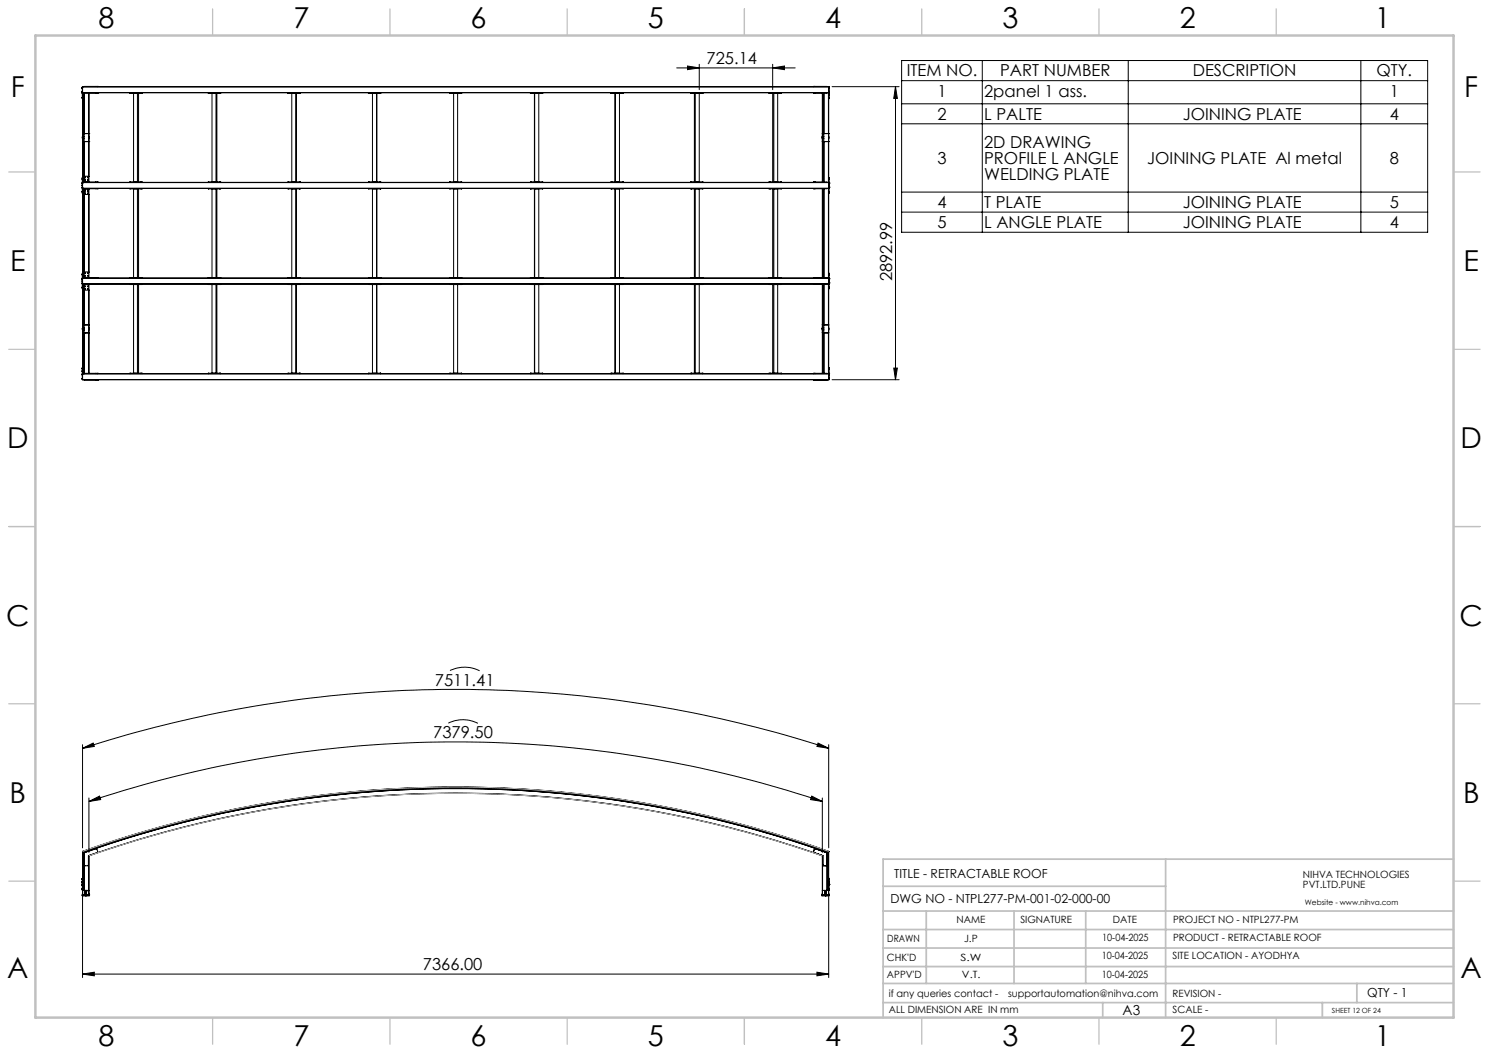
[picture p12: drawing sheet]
<svg xmlns="http://www.w3.org/2000/svg" width="420mm" height="297mm" viewBox="0 0 420 297" stroke-linecap="round" stroke-linejoin="round" font-family="sans-serif">
<g fill="none" stroke="#000" stroke-width=".28">
<path d="M190.9 19.2h33.4M193.9 18.6l3.3 .6-3.3 .4zM197.2 18.1v7.2M217.9 19.2l3.4-.6v1zM217.9 18.1v7.2M254.3 17.1h148.4v48.4h-148.4zM277.1 17.1v48.4M318.2 17.1v48.4M383.9 17.1v48.4M23.1 24.8h.1M23.1 27.5l.1 .2M23.1 24.8l.1 .2"/>
<path d="M23.1 26.1l.1 .2M23.1 27.5h.1M23.1 26.1h.1M23.2 24.6l-.1 .2M23.2 27.4l-.1 .1M23.2 25.8v.2M23.2 26.1h-.1M23.2 26v.1M23.2 26.1v.1M23.2 27.8l.1 .1M23.2 24.7v1.3M23.2 26.2v1.6"/>
<path d="M23.2 26.2h.1M23.2 24.7h.1M23.2 26h.1M23.2 26.1h.1M23.2 27.8h.1M23.3 24.5l-.1 .2M23.3 26.1v.1M23.4 37.7h.1M23.3 39.9h.1M23.3 38.5v.6M23.3 24.5h210.5M23.3 26.1h210.5"/>
<path d="M23.3 26.1l.1 .1M23.3 26.2h.1M23.3 24.5v1.6M23.3 26.2l-.1 25.2M23.3 26.1h.1M23.3 37.7h.1M23.3 39.9h1.7M23.3 37.7h1.8M23.4 24.4h210.3M23.4 24.4l-.1 .1M23.4 26.2h210.3M23.4 26.2h.1"/>
<path d="M23.4 24.4h.1M23.4 26.2v25.2M23.4 39.9h.1M23.4 27.6h.1M23.4 27.5h.1M23.5 27.5h.1M23.5 27.6h.1M23.5 26.2h.1M23.5 27.5v.1M23.7 37.7h.1M23.7 39.9h.1M23.7 38.5a.28 .28 0 0 0-.3 .3 .28 .28 0 0 0 .3 .3 .27 .27 0 0 1-.3-.3 .27 .27 0 0 1 .3-.2"/>
<path d="M23.8 26.2l-.1 25.1M23.8 26.2h3.2M25 37.7h.1M25 39.9h.1M25 26.2v23.5M25.1 38.5v.6M25.1 26.2v25.1M27 26.2h.3M27 24.4h.3M27 24.4h-3.2M27 24.4h.1M27 26.2h.1"/>
<path d="M27.3 26.2h.3M27.3 24.4h.1M27.3 26.2h.1M27.3 24.4h.3M27.6 26.2h.1M27.6 24.4h.1M36.6 26.2h3.5M36.7 26.2v.1M37.7 26.3v25M38.8 26.3v25M39.1 26.3v25M39.7 26.2v.1"/>
<path d="M39.9 26.2v.1M58.7 26.2h3.6M58.8 26.2v.1M59.8 26.3v25M60.9 26.3v25M61.2 26.3v25M61.9 26.2v.1M62.1 26.2v.1M81.2 26.2h3.5M81.3 26.2v.1M82.3 26.3v25M83.4 26.3v25"/>
<path d="M83.6 26.3v25M84.5 26.2v.1M84.6 26.2v.1M103.9 26.2h3.5M104.1 26.2v.1M105.1 26.3v25M106.2 26.3v25M106.3 26.3v25M107.2 26.2v.1M107.4 26.2v.1M126.8 26.2h3.4M127 26.2v.1"/>
<path d="M128 26.3v25M129.1 26.3v25M130.1 26.2v.1M149.6 26.2h3.5M149.7 26.2v.1M149.8 26.2v.1M150.7 26.3v25M150.8 26.3v25M152 26.3v25M153 26.2v.1M172.3 26.2h3.5M172.4 26.2v.1"/>
<path d="M172.6 26.2v.1M173.4 26.3v25M173.6 26.3v25M174.7 26.3v25M175.7 26.2v.1M194.8 26.2h3.5M195 26.2v.1M195.1 26.2v.1M195.9 26.3v25M196.1 26.3v25M197.2 26.3v25M198.2 26.2v.1"/>
<path d="M216.9 26.2h3.5M217.1 26.2v.1M217.3 26.2v.1M217.9 26.3v25M218.3 26.3v25M219.4 26.3v25M220.3 26.2v.1M229.5 26.2h.1M229.5 24.4h.1M229.5 26.2h.2M229.5 24.4h.2M229.7 26.2h.3"/>
<path d="M229.7 24.4h.3M229.7 24.4h.1M229.7 26.2h.1M230 24.4h3.3M230 24.4h.1M230 26.2h.1M232 37.7h.1M232 39.9h.1M232 38.5v.6M232 26.2v25.2M232 37.7h1.7M232 39.9h1.7"/>
<path d="M232.1 37.7h.1M232.1 39.9h.1M232.1 26.2v25.2M232.1 38.7l.2 .4zM232.4 37.7h.1M232.4 39.9h.1M232.4 38.6l-.3 .1M232.4 38.5l-.3 .2M232.4 39.9v11.5M232.4 26.2v25.2M232.4 26.2v11.5M233.3 26.2h-3.3"/>
<path d="M233.7 24.4h.1M233.7 24.4l.1 .1M233.7 26.2h.1M233.7 39.9h.1M233.7 26.2v25.2M233.7 37.7h.1M233.8 24.5v.2M233.8 26.1v.1M233.8 38.5v.6M233.8 26.1l-.1 .1M233.8 24.5v1.6M233.8 26.2v25.2"/>
<path d="M233.8 26.2h.1M233.8 24.7h.1M233.8 26h.1M233.8 26.1h.1M233.8 27.8h.1M233.8 26.8v.2M233.8 25.8v.2M233.8 27.5v.2M233.8 24.6v.2M233.8 26v.1M233.8 27.8v.1M233.8 24.7v1.3"/>
<path d="M233.8 26.2v1.6M234.7 24.4h18.9M252.6 24.4v82.7M252.6 24.4l.5 3.4h-1zM254.3 22.8h148.4M254.3 29.3h148.4M254.3 34.9h148.4M23.1 52.9l.1 .1M23.1 51.8h.1M23.1 52.9h.1M23.2 52.8l-.1 .1M23.2 52.2v.2"/>
<path d="M23.2 54v.2M23.2 51.6l-.1 .2M23.2 50.4v.2M23.2 51.5v.1M23.2 52.9v.2M23.2 51.4v.1M23.2 53.1v.1M23.2 54.4l.1 .1M23.2 50.2v1.2M23.2 51.6v1.3M23.2 53.2v1.2M23.2 51.5h.1"/>
<path d="M23.2 51.6h.1M23.2 52.9h.1M23.2 53.1h.1M23.2 53.2h.1M23.2 50.2h.1M23.2 54.4h.1M23.3 50.1l-.1 .1M23.3 51.5h210.5M23.3 53.1h210.5M23.3 53.1l.1 .1M23.3 51.5l-.1 26.9M23.4 51.4h210.3"/>
<path d="M23.4 51.4l-.1 .1M23.4 53.2h210.3M23.4 53.2h.1M23.4 51.4h.1M23.4 53.2v25.2M23.4 54.1h.1M23.4 54h.1M23.4 50.5h.1M23.4 50.4h.1M23.5 54h.1M23.5 54.1h.1M23.5 50.4h.1"/>
<path d="M23.5 50.5h.1M23.5 54v.1M23.5 50.4v.1M23.7 51.4h.1M23.7 51.3v.1M23.7 53.2h.1M23.7 53.2v.1M23.7 54.8l1.3 .1M23.7 53.3v24.9M23.7 51.3h1.4M23.7 53.3h1.4M23.8 53.2h3.2"/>
<path d="M23.8 51.4h3.2M23.8 53.2h.3M23.8 51.4h.3M23.9 50l.2 .1zM24 54.5h.1M24 50.1h.1M24 53.8h.1M24 50.8h.1M24.7 53.2h.1M24.7 51.4h.3M24.9 50.8h.1M24.8 50.8h.1"/>
<path d="M24.8 53.8h.1M24.8 54.5h.1M24.8 50.1h.1M25 53.2l-.2 .1M25 49.7l-1.3 .1M25 49.7l.1 .1M25 54.9v21.8M25.1 51.3v.1M25.1 53.2v.1M25.1 54.8l-.1 .1M25.1 53.3v24.9M27 51.4h.3"/>
<path d="M27 53.2h.3M27 51.4h.1M27 53.2h.1M27.3 53.2h.3M27.3 51.4h.1M27.3 53.2h.1M27.3 51.4h.3M27.6 51.4h.1M27.6 53.2h.1M36.6 53.2h3.5M36.6 51.4h3.5M36.7 51.3v.1"/>
<path d="M36.7 53.2v.1M37.7 53.3v25M38.8 53.3v25M39.1 53.3v25M39.7 51.3v.1M39.7 53.2v.1M39.9 51.3v.1M39.9 53.2v.1M58.7 53.2h3.6M58.7 51.4h3.6M58.8 51.3v.1M58.8 53.2v.1"/>
<path d="M59.8 53.3v25M60.9 53.3v25M61.2 53.3v25M61.9 51.3v.1M61.9 53.2v.1M62.1 51.3v.1M62.1 53.2v.1M81.2 53.2h3.5M81.2 51.4h3.5M81.3 51.3v.1M81.3 53.2v.1M82.3 53.3v25"/>
<path d="M83.4 53.3v25M83.6 53.3v25M84.5 51.3v.1M84.5 53.2v.1M84.6 51.3v.1M84.6 53.2v.1M103.9 53.2h3.5M103.9 51.4h3.5M104.1 51.3v.1M104.1 53.2v.1M105.1 53.3v25M106.2 53.3v25"/>
<path d="M106.3 53.3v25M107.2 51.3v.1M107.2 53.2v.1M107.4 51.3v.1M107.4 53.2v.1M126.8 53.2h3.4M126.8 51.4h3.4M127 51.3v.1M127 53.2v.1M128 53.3v25M129.1 53.3v25M130.1 51.3v.1"/>
<path d="M130.1 53.2v.1M149.6 53.2h3.5M149.6 51.4h3.5M149.7 51.3v.1M149.7 53.2v.1M149.8 51.3v.1M149.8 53.2v.1M150.7 53.3v25M150.8 53.3v25M152 53.3v25M153 51.3v.1M153 53.2v.1"/>
<path d="M172.3 53.2h3.5M172.3 51.4h3.5M172.4 51.3v.1M172.4 53.2v.1M172.6 51.3v.1M172.6 53.2v.1M173.4 53.3v25M173.6 53.3v25M174.7 53.3v25M175.7 51.3v.1M175.7 53.2v.1M194.8 53.2h3.5"/>
<path d="M194.8 51.4h3.5M195 51.3v.1M195 53.2v.1M195.1 51.3v.1M195.1 53.2v.1M195.9 53.3v25M196.1 53.3v25M197.2 53.3v25M198.2 51.3v.1M198.2 53.2v.1M216.9 53.2h3.5M216.9 51.4h3.5"/>
<path d="M217.1 51.3v.1M217.1 53.2v.1M217.3 51.3v.1M217.3 53.2v.1M217.9 53.3v25M218.3 53.3v25M219.4 53.3v25M220.3 51.3v.1M220.3 53.2v.1M229.5 53.2h.1M229.5 51.4h.1M229.5 53.2h.2"/>
<path d="M229.5 51.4h.2M229.7 53.2h.3M229.7 51.4h.3M229.7 51.4h.1M229.7 53.2h.1M230 51.4h3.3M230 51.4h.1M230 53.2h.1M232 53.2v25.1M232.1 53.2v25.1M232.4 53.2v25.1M233.3 53.2h-3.3"/>
<path d="M233.7 51.4h.1M233.7 53.2h.1M233.7 51.4l.1 .1M233.7 53.2v25.2M233.8 50.1v.1M233.8 53.1l-.1 .1M233.8 51.5v26.9M233.8 51.5h.1M233.8 51.6h.1M233.8 52.9h.1M233.8 53.1h.1M233.8 53.2h.1"/>
<path d="M233.8 50.2h.1M233.8 54.4h.1M233.8 52.2v.2M233.8 50.4v.2M233.8 52.8h.1M233.8 54v.2M233.8 51.5v.1M233.8 52.9v.2M233.8 53.1v.1M233.8 51.4v.1M233.8 54.4v.1M233.8 50.2v1.2"/>
<path d="M233.8 51.6v1.3M233.8 53.2v1.2M233.9 51.6l-.1 .2M233.9 52.8l-.1 .2M233.9 51.6h.1M233.9 52.8h.1M254.3 54.2h148.4M254.3 59.8h148.4M23.1 78.8h.1M23.1 79.9l.1 .1M23.1 79.9h.1M23.1 78.7v.1"/>
<path d="M23.2 78.6l-.1 .1M23.2 77.4v.2M23.2 79.2v.2M23.2 79.7l-.1 .2M23.2 78.5v.1M23.2 79.9v.1M23.2 78.4v.1M23.2 77.1v1.3M23.2 78.6v1.3M23.2 78.6h.1M23.2 78.5h.1M23.2 79.9h.1"/>
<path d="M23.2 77.1h.1M23.3 77l-.1 .1M23.3 78.5h210.5M23.3 78.5v28.6M23.4 78.4h210.3M23.4 78.4l-.1 .1M23.4 78.4h.1M23.4 77.5h.1M23.4 77.4h.1M23.5 77.4h.1M23.5 77.5h.1M23.5 77.4v.1"/>
<path d="M23.7 78.3h.1M23.7 78.2v.1M23.7 78.3v.1M23.7 78.2h1.4M23.8 78.3h3.2M23.8 78.3h.3M23.9 77.7l.2 .1zM24 77.8h.1M24 77.1h.1M24.7 78.3h.3M24.8 77.8h.1M24.8 77.1h.1"/>
<path d="M25 76.7l-1.3 .1M25 76.7l.1 .1M25.1 78.2v.1M27 78.3h.3M27 78.3v.1M27.3 78.3v.1M27.3 78.3h.3M27.6 78.3h.1M27.6 78.3v.1M36.6 78.4h3.5M36.7 78.3v.1M39.7 78.3v.1"/>
<path d="M39.9 78.3v.1M58.7 78.4h3.6M58.8 78.3v.1M61.9 78.3v.1M62.1 78.3v.1M81.2 78.4h3.5M81.3 78.3v.1M84.5 78.3v.1M84.6 78.3v.1M103.9 78.4h3.5M104.1 78.3v.1M107.2 78.3v.1"/>
<path d="M107.4 78.3v.1M126.8 78.4h3.4M127 78.3v.1M130.1 78.3v.1M149.6 78.4h3.5M149.7 78.3v.1M149.8 78.3v.1M153 78.3v.1M172.3 78.4h3.5M172.4 78.3v.1M172.6 78.3v.1M175.7 78.3v.1"/>
<path d="M194.8 78.4h3.5M195 78.3v.1M195.1 78.3v.1M198.2 78.3v.1M216.9 78.4h3.5M217.1 78.3v.1M217.3 78.3v.1M220.3 78.3v.1M229.5 78.3h.1M229.5 78.3v.1M229.5 78.3h.2M229.7 78.3h.3"/>
<path d="M229.7 78.3v.1M230 78.3l3.3 .1M230 78.3v.1M233.7 78.4h.1M233.7 78.4l.1 .1M233.8 77v.1M233.8 78.5v28.6M233.8 78.6h.1M233.8 78.5h.1M233.8 79.9h.1M233.8 77.1h.1M233.8 79.7l.1 .1"/>
<path d="M233.8 77.4v.2M233.8 79.2v.2M233.8 78.5v.1M233.8 79.9v.1M233.8 78.4v.1M233.8 77.1v1.3M233.8 78.6v1.3M233.9 79.8l-.1 .2M233.9 78.6l-.1 .2M233.9 79.8h.1M233.9 78.6h.1M23.2 81v.2"/>
<path d="M23.2 80v.2M23.2 81.4l.1 .1M23.2 80.2v1.2M23.2 80h.1M23.2 80.2h.1M23.2 81.4h.1M23.3 92.4v.7M23.3 80.1h210.5M23.3 80.1h.1M23.3 91.6h.1M23.3 93.9h.1M23.4 80.1h210.3"/>
<path d="M23.4 80.1h.1M23.4 80.1v25.3M23.4 93.9h1.6M23.4 91.6h1.6M23.4 91.6h-.1M23.4 91.6h.1M23.4 93.9h.1M23.4 81.1h.1M23.4 81h.1M23.5 81h.1M23.5 81.1h.1M23.5 81v.1"/>
<path d="M23.7 80.2h.1M23.7 80.2v.1M23.7 81.8h1.3M23.7 91.6h1.3M23.7 93a.27 .27 0 0 1-.3-.2 .27 .27 0 0 1 .3-.3 .29 .29 0 0 0-.3 .3 .29 .29 0 0 0 .3 .3M23.7 91.6h.1M23.7 93.9h.1M23.7 80.1v.1M23.7 80.3v25.1M23.7 80.3h1.4M23.8 80.2h3.2M23.8 80.2h.3"/>
<path d="M24 80.7h.1M24 81.5h.1M24.7 80.2h.1M24.8 80.7h.1M24.8 81.5h.1M25 80.2l-.2 .1M25 91.6h.1M25 93.9h.1M25 93.9h-1.3M25 81.8v23.5M25.1 80.2v.1M25.1 81.8h-.1"/>
<path d="M25.1 92.4v.7M25.1 80.3v25M27 80.2h.3M27 80.1v.1M27.3 80.2h.3M27.3 80.1v.1M27.6 80.2h.1M27.6 80.1v.1M36.6 80.1v.2l3.5-.2M36.7 80.1v.2M37.7 80.3v25M38.8 80.3v25"/>
<path d="M39.1 80.3v25M39.7 80.1v.2M39.9 80.1v.2M58.7 80.1v.2l3.6-.2M58.8 80.1v.2M59.8 80.3v25M60.9 80.3v25M61.2 80.3v25M61.9 80.1v.2M62.1 80.1v.2M81.2 80.1v.2l3.5-.2M81.3 80.1v.2"/>
<path d="M82.3 80.3v25M83.4 80.3v25M83.6 80.3v25M84.5 80.1v.2M84.6 80.1v.2M103.9 80.1v.2l3.5-.2M104.1 80.1v.2M105.1 80.3v25M106.2 80.3v25M106.3 80.3v25M107.2 80.1v.2M107.4 80.1v.2"/>
<path d="M126.8 80.1v.2l3.4-.2M127 80.1v.2M128 80.3v25M129.1 80.3v25M130.1 80.1v.2M149.6 80.1v.2l3.5-.2M149.7 80.1v.2M149.8 80.1v.2M150.7 80.3v25M150.8 80.3v25M152 80.3v25M153 80.1v.2"/>
<path d="M172.3 80.1v.2l3.5-.2M172.4 80.1v.2M172.6 80.1v.2M173.4 80.3v25M173.6 80.3v25M174.7 80.3v25M175.7 80.1v.2M194.8 80.1v.2l3.5-.2M195 80.1v.2M195.1 80.1v.2M195.9 80.3v25M196.1 80.3v25"/>
<path d="M197.2 80.3v25M198.2 80.1v.2M216.9 80.1v.2l3.5-.2M217.1 80.1v.2M217.3 80.1v.2M217.9 80.3v25M218.3 80.3v25M219.4 80.3v25M220.3 80.1v.2M229.5 80.2h.1M229.5 80.1v.1M229.5 80.2h.2"/>
<path d="M229.7 80.2h.3M229.7 80.1v.1M230 80.1v.1M232 92.4v.7M232 91.6h.1M232 93.9h.1M232 80.2v25.1M232 93.9h1.7M232 91.6h1.7M232.1 91.6h-.1M232.1 91.6h.1M232.1 93.9h.1"/>
<path d="M232.1 80.2v25.1M232.1 92.7l.3 .4M232.1 92.7l.3 .3M232.4 92.5l-.3 .2M232.4 80.2v25.1M232.4 80.2v11.4h1.3M233.3 80.1l-3.3 .1M233.7 80.1h.1M233.7 91.6h.1M233.7 93.9h.1M233.7 80.1v25.3M233.7 93.9h-1.3v11.4"/>
<path d="M233.8 92.4v.7M233.8 80.1h-.1M233.8 80h.1M233.8 80.2h.1M233.8 81.4h.1M233.8 81v.2M233.8 80v.2M233.8 81.4v.1M233.8 80.2v1.2M23.2 104.6v.2M23.2 105.5v.3M23.2 103.9v.2"/>
<path d="M23.2 106.7v.3M23.2 106.9l.1 .1M23.2 105.5v.1M23.2 105.3v.2M23.2 103.8v1.5M23.2 105.6v1.3M23.2 106.9h.1M23.2 105.6h.1M23.2 105.5h.1M23.2 105.3h.1M23.2 103.8h.1M23.3 105.4h.1"/>
<path d="M23.3 103.7l-.1 .1M23.3 107.1h.1M23.3 107.1h210.5M23.3 105.4h210.5M23.4 107.1h210.3M23.4 105.4h-.1M23.4 105.4h210.3M23.4 107.1h.1M23.4 105.4h.1M23.4 104.7h.1M23.4 104.6h.1M23.4 104h.1"/>
<path d="M23.4 103.9h.1M23.5 104.6h.1M23.5 104.7h.1M23.5 103.9h.1M23.5 104h.1M23.5 104.6v.1M23.5 103.9v.1M23.8 107.1l3.2 .1M23.8 105.3h3.2M27 107.2h.3M27 105.3h.3M27 105.3v.1"/>
<path d="M27 107.1v.1M27.3 105.3v.1M27.3 107.1v.1M27.3 107.2h.3M27.3 105.3h.3M27.6 107.2h.1M27.6 105.3h.1M27.6 105.3v.1M27.6 107.1v.1M36.6 105.4v-.1l3.5 .1M36.7 105.3v.1M39.7 105.3v.1"/>
<path d="M39.9 105.3v.1M58.7 105.4v-.1l3.6 .1M58.8 105.3v.1M61.9 105.3v.1M62.1 105.3v.1M81.2 105.4v-.1l3.5 .1M81.3 105.3v.1M84.5 105.3v.1M84.6 105.3v.1M103.9 105.4v-.1l3.5 .1M104.1 105.3v.1M107.2 105.3v.1"/>
<path d="M107.4 105.3v.1M126.8 105.4v-.1l3.4 .1M127 105.3v.1M130.1 105.3v.1M149.6 105.4v-.1l3.5 .1M149.7 105.3v.1M149.8 105.3v.1M153 105.3v.1M172.3 105.4v-.1l3.5 .1M172.4 105.3v.1M172.6 105.3v.1M175.7 105.3v.1"/>
<path d="M194.8 105.4v-.1l3.5 .1M195 105.3v.1M195.1 105.3v.1M198.2 105.3v.1M216.9 105.4v-.1l3.5 .1M217.1 105.3v.1M217.3 105.3v.1M220.3 105.3v.1M229.5 107.2h.1M229.5 105.3h.1M229.5 105.3v.1M229.5 107.1v.1"/>
<path d="M229.5 107.2h.2M229.5 105.3h.2M229.7 107.2h.3M229.7 105.3h.3M229.7 105.3v.1M229.7 107.1v.1M230 105.3l3.3 .1M230 105.3v.1M230 107.1v.1M233.3 107.1l-3.3 .1M233.7 105.4h.1M233.7 107.1h.1"/>
<path d="M233.8 105.4h.1M233.8 103.7v.1M233.8 107.1h-.1M233.8 106.9h.1M233.8 105.6h.1M233.8 105.5h.1M233.8 105.3h.1M233.8 103.8h.1M233.8 105.2l.1 .2M233.8 106.7l.1 .1M233.8 103.9v.2M233.8 106.6l.1 .2"/>
<path d="M233.8 105.5v.3M233.8 105.5v.1M233.8 106.9v.1M233.8 105.3v.2M233.8 103.8v1.5M233.8 105.6v1.3M233.9 105.4l-.1 .1M233.9 106.8l-.1 .2M233.9 105.4h.1M234.7 107.1h18.9M252.1 103.8h1l-.5 3.3zM126.9 189.1a9.3 9.3 0 0 1 8.4 .1"/>
<path d="M23.3 211.1l3-1.5 .3 .9zM23.3 211.1a341.5 341.5 0 0 1 210.5 0M23.3 210v29.1M126.5 204a9.1 9.1 0 0 1 8.3 0M230.8 209.6l3 1.5-3.4-.6zM233.8 210v29.1M25.1 225.1v15.3M25.1 226.1l3-1.6 .3 1zM25.1 226.1a327 327 0 0 1 206.9 0M229 224.5l3 1.6-3.4-.6zM232 225.1v15.3M23.1 248.9l.1 .1"/>
<path d="M23.1 250.8l.1 .2M23.1 250.8l.1 .1M23.1 248l.1 .2M23.1 248.9h.1M23.1 248.8v.1M23.1 248h.1M23.1 247.9v.1M23.2 252.6h2M23.2 252.6l1 .1M23.2 248.7l-.1 .1M23.2 247.9h-.1M23.2 249.6v.2"/>
<path d="M23.2 250.6l-.1 .2M23.2 247.9l-.1 .1M23.2 249.3v.2M23.2 248.6l-.1 .2M23.2 251l.1 .1M23.2 247.8v3.2M23.2 251h.1M23.2 247.8h.1M23.3 247.7l-.1 .1M23.3 252.4h.1M23.3 252.2l-.1 .4M23.3 240.1l.1 .1"/>
<path d="M23.3 240.1a313.9 313.9 0 0 1 210.5 0M23.3 251.1h1.8M23.3 240.1v35.6M23.3 252.4h.7M23.4 240.2a314 314 0 0 1 210.3 0M23.4 240.2h.1M23.4 240.2l-.1 12.2M23.4 240.2a313.8 313.8 0 0 1 210.2 0M23.4 251.1h.1M23.4 250.8h.1M23.4 250.7h.1M23.4 248.1h.1"/>
<path d="M23.4 248h.1M23.4 249.4h.1M23.4 249.3h.1M23.4 240.2a314.2 314.2 0 0 1 210.2 0M23.4 240.2l.3 .2M23.4 240.2v10.9M23.5 250.7h.1M23.5 250.8h.1M23.5 248h.1M23.5 248.1h.1M23.5 249.3h.1M23.5 249.4h.1"/>
<path d="M23.5 250.7v.1M23.5 248v.1M23.5 249.3v.1M23.7 240.4a313.5 313.5 0 0 1 209.6 0M23.7 240.4h.1M23.7 251.1h.1M23.7 240.4v10.7M23.7 240.4l.1 .1M23.8 240.5l3.3-1.1 .2 .1 .2 .9-2.6 .9M23.9 251.1v.3M24 251.4h-.1M24 252.4h.1"/>
<path d="M24 251.1v1.3M24 251.1v.2M24 251.2h.1M24 251.1v.1M24 251.4h.1M24.1 252.1h.1M24 251.3h.4M24 252.2h.1M24 252.2h.3M24.1 251.3l-.1 .9M24.1 252.1h-.1M24.2 252.7h.1"/>
<path d="M24.3 252.2h.1M24.3 252.1h.1M24.3 251.3v.9M24.4 251.1v.2M24.4 252.4h.1M24.4 251.4h.1M24.4 251.2h.1M24.4 251.4v1M24.4 251.1v.1M24.4 251.1v.3M24.9 241.3v2.7l-.2 .2h-.7l-.2-.3M25 241.3v.1"/>
<path d="M25 252.4h.1M25 241.4a311.8 311.8 0 0 1 207 0M25 241.4h.1M25 241.4v11M25.1 252.2l.1 .5h-1M25.1 241.4a312.1 312.1 0 0 1 206.9 0M25.1 241.4v11h-.7M231.8 252.6h2.1M232 252.4h.1M232 252.2l-.2 .5h1M232 251.1h1.8M232 241.4v11"/>
<path d="M232 252.4h.6M232 241.4h.1M232.1 241.3l-.1 .1M232.1 241.3v2.7l.9 .2 .3-.3M232.6 251.1v.3M232.6 251.1v.1M232.6 251.4h.1M232.6 252.4h.1M232.6 251.2h.1M232.6 251.1l.1 1.3M232.7 251.3h.3M232.7 251.1v.2"/>
<path d="M232.7 251.4h-.1M232.7 252.1h.1M232.7 252.2h.1M232.7 252.2h.3M232.7 251.3v.9M232.8 252.7h.1M233 251.3v.9M233 252.1h.1M233 252.2h.1M233 251.1v.2M233 251.2h.1M233 251.1v.1"/>
<path d="M233 252.4h.1M233 251.4h.1M233.1 252.4h.1M233.1 251.4h.1M233.1 251.1l-.1 1.3M233.1 252.4h.6M233.1 251.1v.3M233.3 240.5l-3.3-1.1-.3 .1-.2 .6 .1 .4 2.5 .8M233.3 240.4h.1M233.3 251.1h.1M233.3 240.4v10.7M233.3 240.4l-.1 .1"/>
<path d="M233.5 248.8h.1M233.5 248.6h.1M233.5 248.7h.1M233.5 248h.1M233.5 247.9h.1M233.5 249.8h.1M233.5 249.6h.1M233.5 249.7h.1M233.5 250.9h.1M233.6 250.8h.1M233.5 250.8v.1M233.6 248.6v.2"/>
<path d="M233.6 247.9v.1M233.6 249.6v.2M233.6 250.9h.1M233.6 248h.1M233.6 248.6h.1M233.6 248.8h.1M233.6 247.9h.1M233.6 249.6h.1M233.6 249.8h.1M233.6 240.2h.1M233.6 251.1h.1M233.6 240.2v10.9"/>
<path d="M233.6 240.2l-.3 .2M233.7 240.2v12.2M233.7 240.2h-.1M233.7 252.4h.1M233.8 247.7v.1M233.8 252.2l.1 .5h-1M233.8 240.1l-.1 .1M233.8 251h.1M233.8 247.8h.1M233.8 240.1v35.6M233.8 249.3l.1 .1M233.8 250.6l.1 .2"/>
<path d="M233.8 248.6l.1 .2M233.8 247.9l.1 .2M233.8 249.6v.2M233.8 250.8h.1M233.8 251v.1M233.8 247.8v3.2M233.9 248.8l-.1 .2M233.9 249.4l-.1 .1M233.9 248.1l-.1 .1M233.9 248.8h-.1M233.9 248.1h-.1M233.9 250.8l-.1 .2"/>
<path d="M233.9 249.4h.1M233.9 248.1h.1M23.3 274.7l3.3-.5v1zM23.3 274.7h210.5M230.4 274.2l3.4 .5-3.4 .5z"/>
<circle cx="24" cy="50.1" r=".13"/>
<circle cx="24" cy="54.5" r=".07"/>
<circle cx="24" cy="53.8" r=".08"/>
<circle cx="24" cy="50.8" r=".07"/>
<circle cx="24" cy="54.5" r=".12"/>
<circle cx="24" cy="50.8" r=".12"/>
<circle cx="24" cy="53.8" r=".12"/>
<circle cx="24.8" cy="50.1" r=".08"/>
<circle cx="24.8" cy="54.5" r=".12"/>
<circle cx="24.8" cy="50.8" r=".12"/>
<circle cx="24.8" cy="53.8" r=".08"/>
<circle cx="24.8" cy="50.1" r=".12"/>
<circle cx="24.8" cy="54.5" r=".08"/>
<circle cx="24.9" cy="53.8" r=".12"/>
<circle cx="24" cy="77.8" r=".13"/>
<circle cx="24" cy="77" r=".12"/>
<circle cx="24" cy="77" r=".08"/>
<circle cx="24.8" cy="77.8" r=".12"/>
<circle cx="24.8" cy="77" r=".07"/>
<circle cx="24.8" cy="77.8" r=".07"/>
<circle cx="24.8" cy="77" r=".11"/>
<circle cx="24" cy="80.8" r=".11"/>
<circle cx="24" cy="80.8" r=".08"/>
<circle cx="24" cy="81.5" r=".08"/>
<circle cx="24" cy="81.5" r=".12"/>
<circle cx="24.8" cy="80.8" r=".08"/>
<circle cx="24.8" cy="81.5" r=".08"/>
<circle cx="24.8" cy="80.8" r=".12"/>
<circle cx="24.9" cy="81.5" r=".12"/>
</g>
<path d="M23.3 240.1a313.8 313.8 0 0 1 210.5 0M25.1 241.4a312.1 312.1 0 0 1 206.9 0" fill="none" stroke="#c0c0c0" stroke-width=".28"/>
<g fill="none" stroke="#c0c0c0" stroke-width=".35">
<path d="M60 2.5v7.5M110 2.5v7.5M160 2.5v7.5M210 2.5v7.5M260 2.5v7.5M310 2.5v7.5M360 2.5v7.5M2.5 48.5h7.5M410 48.5h7.5M2.5 98.5h7.5M410 98.5h7.5M2.5 148.5h7.5"/>
<path d="M410 148.5h7.5M2.5 198.5h7.5M410 198.5h7.5M2.5 248.5h7.5M410 248.5h7.5M60 287v7.5M110 287v7.5M160 287v7.5M210 287v7.5M260 287v7.5M310 287v7.5M360 287v7.5"/>
</g>
<g fill="none" stroke="#c0c0c0" stroke-width=".5">
<path d="M249.1 257h160.9M249.1 250h79.7M261.3 257v20.4M286 257v20.4M306.2 257v20.4M328.8 242.3v44.7M410 242.3h-160.9v44.7M249.1 272.6h160.9M249.1 267.4h160.9M249.1 262.2h160.9M249.1 277.4h160.9M382.7 277.4v5.4"/>
<path d="M249.1 282.8h160.9M311 282.8v4.2M373 282.8v4.2"/>
</g>
<path d="M10 10h400v277h-400z" fill="none" stroke="#c0c0c0" stroke-width=".7"/>
<g fill="#000">
<path d="M217.9 19.2l3.4-.6v1zM193.9 18.6l3.3 .6-3.3 .4z"/>
<path d="M252.1 103.8h1l-.5 3.3zM252.6 24.4l.5 3.4h-1z"/>
<path d="M230.8 209.6l3 1.5-3.4-.6zM23.3 211.1l3-1.5 .3 .9z"/>
<path d="M229 224.5l3 1.6-3.4-.6zM25.1 226.1l3-1.6 .3 1z"/>
<path d="M23.3 274.7l3.3-.5v1zM230.4 274.2l3.4 .5-3.4 .5z"/>
</g>
<g font-size="8.1">
<text x="27.8" y="8">8</text>
<text x="82.8" y="8">7</text>
<text x="132.8" y="8">6</text>
<text x="182.8" y="8">5</text>
<text x="232.8" y="8">4</text>
<text x="282.8" y="8">3</text>
<text x="332.8" y="8">2</text>
<text x="387.8" y="8">1</text>
<text x="3" y="27.2">F</text>
<text x="413" y="27.2">F</text>
<text x="2.8" y="76.5">E</text>
<text x="412.8" y="76.5">E</text>
<text x="2" y="126.5">D</text>
<text x="412" y="126.5">D</text>
<text x="1.7" y="176.5">C</text>
<text x="411.7" y="176.5">C</text>
<text x="2.7" y="226.5">B</text>
<text x="412.7" y="226.5">B</text>
<text x="2" y="275.7">A</text>
<text x="412" y="275.7">A</text>
<text x="27.8" y="295">8</text>
<text x="82.8" y="295">7</text>
<text x="132.8" y="295">6</text>
<text x="182.8" y="295">5</text>
<text x="232.8" y="295">4</text>
<text x="282.8" y="295">3</text>
<text x="332.8" y="295">2</text>
<text x="387.8" y="295">1</text>
</g>
<g font-size="4.7">
<text x="199.3" y="18.1">725.14</text>
<text x="255.8" y="21.6">ITEM NO.</text>
<text x="282.1" y="21.6">PART NUMBER</text>
<text x="336.4" y="21.6">DESCRIPTION</text>
<text x="388.2" y="21.6">QTY.</text>
<text x="264.4" y="27.2">1</text>
<text x="277.6" y="27.2">2panel 1 ass.</text>
<text x="392" y="27.2">1</text>
<text x="264.4" y="33.8">2</text>
<text x="277.6" y="33.8">L PALTE</text>
<text x="333.7" y="33.8">JOINING PLATE</text>
<text x="392" y="33.8">4</text>
<text x="277.6" y="41.7">2D DRAWING</text>
<text x="264.4" y="46.2">3</text>
<text x="277.6" y="46.2">PROFILE L ANGLE</text>
<text x="323.6" y="46.2">JOINING PLATE Al metal</text>
<text x="392" y="46.2">8</text>
<text x="277.6" y="50.7">WELDING PLATE</text>
<text x="264.4" y="58.7">4</text>
<text x="277.6" y="58.7">T PLATE</text>
<text x="333.7" y="58.7">JOINING PLATE</text>
<text x="392" y="58.7">5</text>
<text x="264.4" y="64.3">5</text>
<text x="277.6" y="64.3">L ANGLE PLATE</text>
<text x="333.7" y="64.3">JOINING PLATE</text>
<text x="392" y="64.3">4</text>
<text x="251.6" y="79.4" transform="rotate(-90 251.6 79.4)">2892.99</text>
<text x="122.7" y="193.4">7511.41</text>
<text x="122.2" y="208.2">7379.50</text>
<text x="119.3" y="273.7">7366.00</text>
</g>
<text font-size="3.9" x="316.7" y="286.4">A3</text>
<g font-size="3.5">
<text x="252.2" y="247.7">TITLE - RETRACTABLE ROOF</text>
<text x="251.2" y="254.8">DWG NO - NTPL277-PM-001-02-000-00</text>
<text x="385.6" y="281.2">QTY - 1</text>
</g>
<g font-size="2.8">
<text x="367.5" y="247.7">NIHVA TECHNOLOGIES</text>
<text x="367.5" y="250.5">PVT.LTD.PUNE</text>
<text x="269.8" y="260.4">NAME</text>
<text x="287.8" y="260.4">SIGNATURE</text>
<text x="313.9" y="260.5">DATE</text>
<text x="330.9" y="260.5">PROJECT NO - NTPL277-PM</text>
<text x="250.3" y="265.7">DRAWN</text>
<text x="271.9" y="265.8">J.P</text>
<text x="310.9" y="265.5">10-04-2025</text>
<text x="330.9" y="265.5">PRODUCT - RETRACTABLE ROOF</text>
<text x="250.2" y="271.1">CHK'D</text>
<text x="250.2" y="275.8">APPV'D</text>
<text x="270.9" y="271">S.W</text>
<text x="271.3" y="275.8">V.T.</text>
<text x="310.8" y="270.6">10-04-2025</text>
<text x="310.8" y="275.8">10-04-2025</text>
<text x="330.7" y="270.6">SITE LOCATION - AYODHYA</text>
<text x="250.7" y="281.1">if any queries contact -</text>
<text x="284.3" y="281.1">supportautomation@nihva.com</text>
<text x="330.7" y="281.1">REVISION -</text>
<text x="250.7" y="285.6">ALL DIMENSION ARE IN mm</text>
<text x="330.7" y="285.6">SCALE -</text>
</g>
<text font-size="2.1" x="368.1" y="255.1">Website - www.nihva.com</text>
<text font-size="2" x="375.7" y="285.6">SHEET 12 OF 24</text>
</svg>
